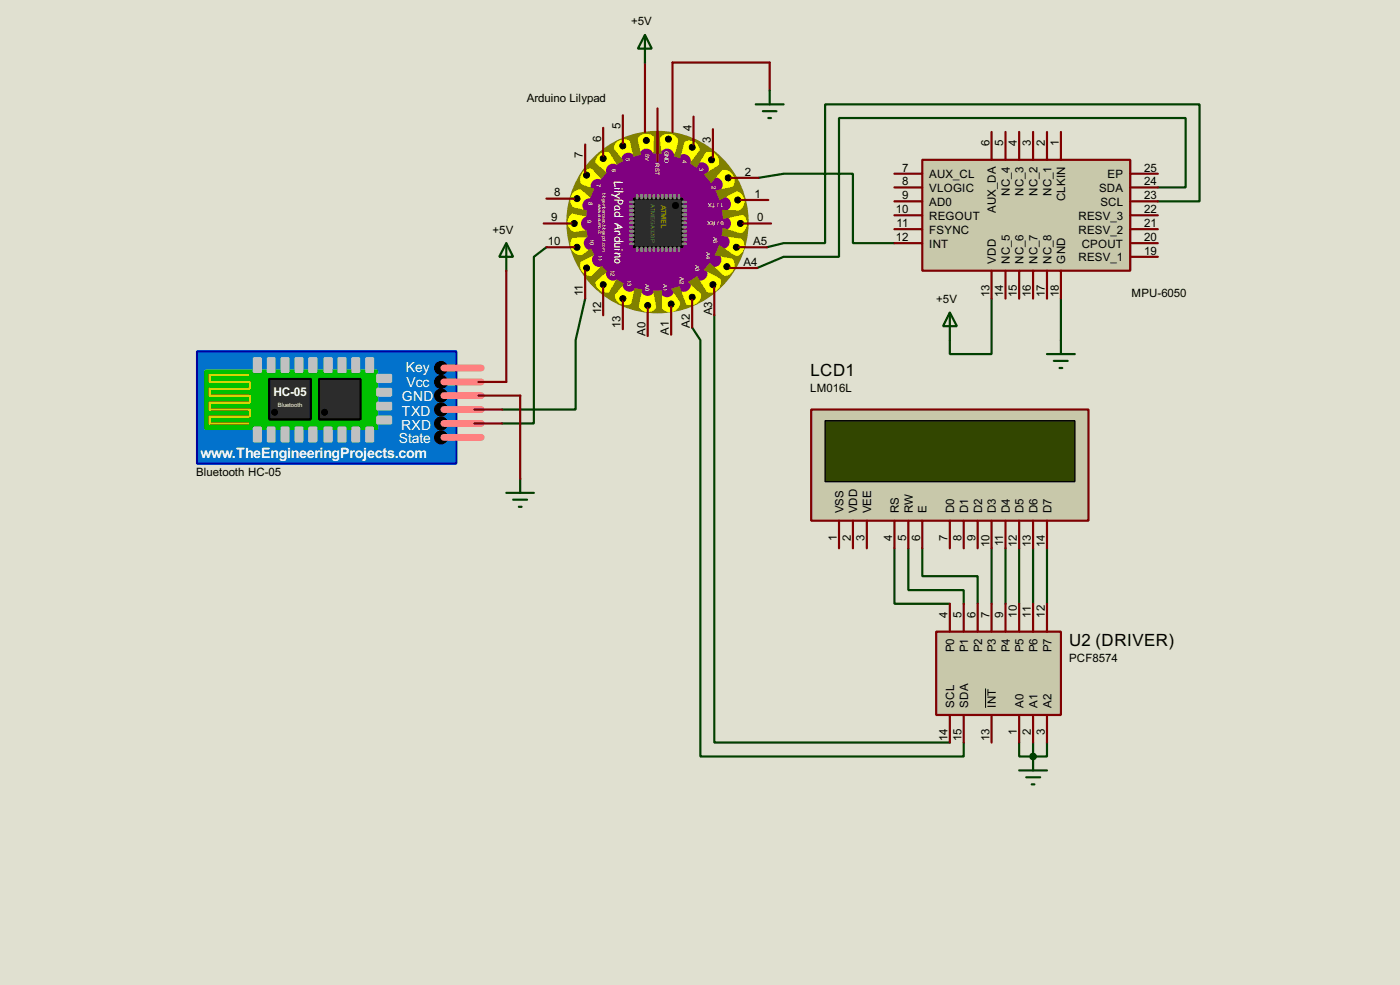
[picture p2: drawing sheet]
<svg xmlns="http://www.w3.org/2000/svg" width="256mm" height="180mm" viewBox="0 0 256 180" stroke-linecap="round" stroke-linejoin="round" font-family="sans-serif">
<path d="M0 0h256.5v180.3h-256.5z" fill="#e0e0d0"/>
<g fill="none" stroke="#004000" stroke-width=".4">
<path d="M139 32.6l4.6-.8h12.7v12.7h7.6M212.1 36.9h7.7v-17.8h-68.6v25.4h-7.6l-3.1 .8M212.1 34.3h5.1v-12.7h-63.5v25.4h-10.1l-4.9 2.1M100.1 45.3l-2.3 1.7v30.5h-5.8M107.2 54.7l-1.7 7.6v12.7h-13.5M126.8 60l1.5 2.3v76.2h48.3v-2.6M130.9 57.7v78.2h43.1M181.7 54.7v10.1h-7.7v-2.5M194.4 54.7v7.6M163.9 100.4v10.1h10.1M166.4 100.4v7.6h10.2v2.5M169 100.4v5.1h10.1v5"/>
<path d="M181.7 100.4v10.1M184.2 100.4v10.1M186.7 100.4v10.1M189.3 100.4v10.1M191.8 100.4v10.1M186.7 135.9v2.6h2.6M189.3 135.9v2.6M191.8 135.9v2.6h-2.5"/>
</g>
<circle cx="189.3" cy="138.5" r=".2" fill="#004000"/>
<circle cx="120.4" cy="40.7" r="16.5" fill="#808000" stroke="#808000" stroke-width=".4"/>
<g fill="#ff0" stroke="#ff0" stroke-width=".25">
<circle cx="134.9" cy="40.9" r="1.85"/>
<circle cx="134.4" cy="45" r="1.85"/>
<circle cx="132.6" cy="48.6" r="1.85"/>
<circle cx="130.1" cy="51.6" r="1.85"/>
<circle cx="126.5" cy="53.9" r="1.85"/>
<circle cx="122.7" cy="55.2" r="1.85"/>
<circle cx="118.4" cy="26.5" r="1.85"/>
<circle cx="126.2" cy="27.7" r="1.85"/>
<circle cx="122.4" cy="26.5" r="1.85"/>
<circle cx="118.6" cy="55.2" r="1.85"/>
<circle cx="114.6" cy="53.9" r="1.85"/>
<circle cx="114.3" cy="27.5" r="1.85"/>
<circle cx="111" cy="51.6" r="1.85"/>
<circle cx="108.2" cy="48.6" r="1.85"/>
<circle cx="106.4" cy="44.8" r="1.85"/>
<circle cx="105.9" cy="40.7" r="1.85"/>
<circle cx="106.4" cy="36.6" r="1.85"/>
<circle cx="108.2" cy="32.8" r="1.85"/>
<circle cx="111" cy="29.8" r="1.85"/>
<circle cx="134.4" cy="36.9" r="1.85"/>
<circle cx="129.8" cy="29.8" r="1.85"/>
<circle cx="132.6" cy="33.1" r="1.85"/>
</g>
<g fill="#800080" stroke="#800080" stroke-width=".4">
<circle cx="132.3" cy="44.3" r="1.1"/>
<circle cx="130.8" cy="47.6" r="1.1"/>
<circle cx="128.3" cy="50.1" r="1.1"/>
<circle cx="125.2" cy="52.1" r="1.1"/>
<circle cx="122.2" cy="53.1" r="1.1"/>
<circle cx="118.6" cy="52.9" r="1.1"/>
<circle cx="115.3" cy="52.1" r="1.1"/>
<circle cx="132.6" cy="40.9" r="1.1"/>
<circle cx="132.6" cy="37.4" r="1.1"/>
<circle cx="131.1" cy="33.8" r="1.1"/>
<circle cx="128.5" cy="31" r="1.1"/>
<circle cx="125.2" cy="29.5" r="1.1"/>
<circle cx="122.2" cy="28.5" r="1.1"/>
<circle cx="118.4" cy="28.5" r="1.1"/>
<circle cx="115.1" cy="29.3" r="1.1"/>
<circle cx="112.3" cy="31.3" r="1.1"/>
<circle cx="109.5" cy="34.1" r="1.1"/>
<circle cx="108" cy="37.6" r="1.1"/>
<circle cx="107.7" cy="40.9" r="1.1"/>
<circle cx="108.2" cy="44.5" r="1.1"/>
<circle cx="109.7" cy="47.6" r="1.1"/>
<circle cx="112.3" cy="50.1" r="1.1"/>
<circle cx="119.9" cy="40.7" r="12.4"/>
</g>
<g fill="none" stroke="#808000" stroke-width=".65">
<path d="M104.4 38.7l6.9 1.5M104.4 38.2l6.9 1.5M105.7 33.8l6.6 2.3M106.5 34.3l4.6 3.9M108.3 30.3l4.5 4.8M108.5 29.8l5.1 4.3M111.6 27.2l3.5 5.6M112.1 27.2l3.8 4.9M115.6 25.2l1.3 5.8M116.4 24.9l1.3 5.9M120.2 24.4l-.3 6.4M120.5 24.7l.7 6.1"/>
<path d="M124.8 25.2l-1.6 6.1M125.3 25.2l-1.5 5.8M128.8 27.2l-3.8 5.1M129.3 27.2l-3.3 5.6M130.9 38.7l5.6 .2-5.9 1.3M132.6 30l-5.5 3.6M132.6 30.3l-4 4.8M135.2 34.6l-5.4 2.8M135.2 34.3l-5.9 1.3M110.5 44.3l-4.5 3.3M111.3 45l-5.3 2.8M111.8 41.7l-7.4 1.3"/>
<path d="M112.1 43l-7.4 .2M112.6 46.8l-4.3 4.3M113.3 47.6l-4.8 4M114.9 48.6l-3.3 5.6M116.4 48.8l-3.8 4.8M117.4 49.1l-1.5 7.1M118.2 49.3l-1.6 7.1M119.4 50.3l1.3 6.7M121 50.1v6.9M123.2 49.8l2.3 6.4-3.3-5.1M124.3 49.6l5 4.6M126.3 48.8l3.3 5.4"/>
<path d="M127.8 46.5l5.1 4.6-5.8-3M128.8 46l6.6 1.3M129.6 43.7l5.6 3.9M130.6 41.5l5.6 1.7M131.1 42.7l5.4 .8"/>
</g>
<path d="M116.1 36.4h8.9v8.9h-8.9z" fill="#2c2c2c" stroke="#000" stroke-width=".4"/>
<g fill="#000" stroke="#000" stroke-width=".18">
<circle cx="105.7" cy="36.4" r=".55"/>
<circle cx="107.4" cy="32.1" r=".55"/>
<circle cx="110.5" cy="29" r=".55"/>
<circle cx="114.1" cy="26.7" r=".55"/>
<circle cx="118.4" cy="25.7" r=".55"/>
<circle cx="122.4" cy="25.5" r=".55"/>
<circle cx="123.7" cy="37.6" r=".55"/>
<circle cx="126.8" cy="27" r=".55"/>
<circle cx="130.3" cy="29.3" r=".55"/>
<circle cx="133.4" cy="32.6" r=".55"/>
<circle cx="135.1" cy="36.6" r=".55"/>
<circle cx="105.2" cy="40.9" r=".55"/>
<circle cx="105.7" cy="45.3" r=".55"/>
<circle cx="107.4" cy="49.1" r=".55"/>
<circle cx="110.5" cy="52.1" r=".55"/>
<circle cx="114.1" cy="54.7" r=".55"/>
<circle cx="118.6" cy="55.9" r=".55"/>
<circle cx="122.9" cy="55.7" r=".55"/>
<circle cx="126.8" cy="54.4" r=".55"/>
<circle cx="130.6" cy="52.1" r=".55"/>
<circle cx="133.1" cy="48.8" r=".55"/>
<circle cx="134.9" cy="45.3" r=".55"/>
<circle cx="135.6" cy="40.9" r=".55"/>
</g>
<g fill="#808080" stroke="#808080" stroke-width=".25">
<path d="M124.3 35.6h.2v.8h-.2z"/>
<path d="M116.6 35.6h.3v.8h-.3z"/>
<path d="M117.4 35.6h.3v.8h-.3z"/>
<path d="M118.2 35.6h.2v.8h-.2z"/>
<path d="M118.9 35.6h.3v.8h-.3z"/>
<path d="M119.7 35.6h.2v.8h-.2z"/>
<path d="M120.5 35.6h.2v.8h-.2z"/>
<path d="M121.2 35.6h.3v.8h-.3z"/>
<path d="M122 35.6h.2v.8h-.2z"/>
<path d="M122.7 35.6h.3v.8h-.3z"/>
<path d="M123.5 35.6h.3v.8h-.3z"/>
<path d="M116.6 45.3h.3v.7h-.3z"/>
<path d="M117.4 45.3h.3v.7h-.3z"/>
<path d="M118.2 45.3h.2v.7h-.2z"/>
<path d="M118.9 45.3h.3v.7h-.3z"/>
<path d="M119.7 45.3h.2v.7h-.2z"/>
<path d="M120.5 45.3h.2v.7h-.2z"/>
<path d="M121.2 45.3h.3v.7h-.3z"/>
<path d="M122 45.3h.2v.7h-.2z"/>
<path d="M122.7 45.3h.3v.7h-.3z"/>
<path d="M123.5 45.3h.3v.7h-.3z"/>
<path d="M124.3 45.3h.2v.7h-.2z"/>
<path d="M115.4 43.7h.7v.3h-.7z"/>
<path d="M115.4 43h.7v.2h-.7z"/>
<path d="M115.4 42.2h.7v.3h-.7z"/>
<path d="M115.4 41.5h.7v.2h-.7z"/>
<path d="M115.4 40.7h.7v.2h-.7z"/>
<path d="M115.4 39.9h.7v.3h-.7z"/>
<path d="M115.4 39.2h.7v.2h-.7z"/>
<path d="M115.4 38.4h.7v.3h-.7z"/>
<path d="M115.4 37.6h.7v.3h-.7z"/>
<path d="M115.4 36.9h.7v.2h-.7z"/>
<path d="M115.4 44.5h.7v.3h-.7z"/>
<path d="M125 43.7h.8v.3h-.8z"/>
<path d="M125 43h.8v.2h-.8z"/>
<path d="M125 42.2h.8v.3h-.8z"/>
<path d="M125 41.5h.8v.2h-.8z"/>
<path d="M125 40.7h.8v.2h-.8z"/>
<path d="M125 39.9h.8v.3h-.8z"/>
<path d="M125 39.2h.8v.2h-.8z"/>
<path d="M125 38.4h.8v.3h-.8z"/>
<path d="M125 37.6h.8v.3h-.8z"/>
<path d="M125 36.9h.8v.2h-.8z"/>
<path d="M125 44.5h.8v.3h-.8z"/>
</g>
<g fill="none" stroke="#800000" stroke-width=".4">
<path d="M120.5 19.9v9.6M100.1 36.4h5.1M107.2 26.5v5.1M110.5 23.4v5.1M114.1 21.1v5.1M127.1 21.4v5.1M130.6 23.7v5.1M133.9 32.6h5.1M135.7 36.6h5.1M99.6 40.9h5.1M100.1 45.3h5.1M107.2 49.6v5.1"/>
<path d="M110.5 52.6v5.1M114.1 55.2v5.1M118.7 56.4v5.1M123 56.2v5.1M126.8 54.9v5.1M130.9 52.6v5.1M133.7 49.1h5M135.4 45.3h5.1M136.2 40.9h5.1"/>
</g>
<path d="M36.1 64.3h47.5v20.6h-47.5z" fill-rule="evenodd" fill="#0272cc" stroke="#0000c0" stroke-width=".4"/>
<path d="M37.6 67.9h31.5v10.6h-31.5z" fill-rule="evenodd" fill="#00c000" stroke="#00c000" stroke-width=".4"/>
<path d="M45.5 68.6h-7.1v1.3h7.1M45.5 71.2h-7.1v1.2h7.1M45.5 73.7h-7.1v1.3h7.1M45.5 76.3h-7.1v1.2h7.1M45.8 69.9v1.3M45.8 72.4v1.3M45.8 75v1.3" fill="none" stroke="#d9d300" stroke-width=".4"/>
<path d="M49.3 69.4h7.7v7.4h-7.7z" fill="#2c2c2c" stroke="#000" stroke-width=".4"/>
<circle cx="50.3" cy="75.5" r=".55" fill="#000" stroke="#000" stroke-width=".18"/>
<path d="M58.5 69.4h7.6v7.4h-7.6z" fill="#2c2c2c" stroke="#000" stroke-width=".4"/>
<g fill="#000" stroke="#000" stroke-width=".18">
<circle cx="59.4" cy="75.5" r=".55"/>
<circle cx="80.8" cy="69.9" r="1.2"/>
<circle cx="80.8" cy="67.4" r="1.2"/>
<circle cx="80.8" cy="77.5" r="1.2"/>
<circle cx="80.8" cy="72.4" r="1.2"/>
<circle cx="80.8" cy="75" r="1.2"/>
<circle cx="80.8" cy="80.1" r="1.2"/>
</g>
<g fill="#c0c0c0" stroke="#c0c0c0" stroke-width=".4">
<path d="M46.5 65.6h1.3v2.5h-1.3z"/>
<path d="M49.1 65.6h1.2v2.5h-1.2z"/>
<path d="M51.6 65.6h1.3v2.5h-1.3z"/>
<path d="M54.2 65.6h1.2v2.5h-1.2z"/>
<path d="M56.7 65.6h1.3v2.5h-1.3z"/>
<path d="M59.5 65.6h1.3v2.5h-1.3z"/>
<path d="M46.5 78.3h1.3v2.5h-1.3z"/>
<path d="M49.1 78.3h1.2v2.5h-1.2z"/>
<path d="M51.6 78.3h1.3v2.5h-1.3z"/>
<path d="M54.2 78.3h1.2v2.5h-1.2z"/>
<path d="M56.7 78.3h1.3v2.5h-1.3z"/>
<path d="M59.5 78.3h1.3v2.5h-1.3z"/>
<path d="M62 78.3h1.3v2.5h-1.3z"/>
<path d="M64.6 78.3h1.2v2.5h-1.2z"/>
<path d="M67.1 78.3h1.3v2.5h-1.3z"/>
<path d="M62 65.6h1.3v2.5h-1.3z"/>
<path d="M64.6 65.6h1.2v2.5h-1.2z"/>
<path d="M67.1 65.6h1.3v2.5h-1.3z"/>
<path d="M69.1 68.6h2.6v1.3h-2.6z"/>
<path d="M69.1 71.2h2.6v1.2h-2.6z"/>
<path d="M69.1 73.7h2.6v1.3h-2.6z"/>
<path d="M69.1 76.3h2.6v1.2h-2.6z"/>
</g>
<path d="M81.3 67.4h6.9M81.3 69.9h6.9M81.3 72.4h6.9M81.3 75h6.9M81.3 77.5h6.9M81.3 80.1h6.9" fill="none" stroke="#ff8080" stroke-width="1.3"/>
<path d="M86.9 77.5h5.1M86.9 75h5.1" fill="none" stroke="#800000" stroke-width=".4"/>
<path d="M92.8 44.5l1.2 2.5h-2.5zM92.8 44.5v5.1M191.8 64.8h5.1M193.1 66.1h2.5M194.1 67.4h.5M194.4 62.3v2.5M92.8 90.2h5M94 91.5h2.6M95.1 92.8h.5M95.3 87.7v2.5" fill="none" stroke="#004000" stroke-width=".4"/>
<path d="M169 29.3h38.1v20.3h-38.1z" fill-rule="evenodd" fill="#c8c8aa" stroke="#800000" stroke-width=".4"/>
<g fill="none" stroke="#800000" stroke-width=".4">
<path d="M118.2 11.5v12.7M141 16.6v-5.1h-17.8v12.7M163.9 31.8h5.1M163.9 34.3h5.1M163.9 36.9h5.1M163.9 39.4h5.1M181.7 24.2v5.1M184.2 24.2v5.1M186.7 24.2v5.1M189.3 24.2v5.1M191.8 24.2v5.1M194.4 24.2v5.1"/>
<path d="M207.1 31.8h5M207.1 34.3h5M207.1 36.9h5M207.1 39.4h5M92.8 49.6v20.3h-5.1M163.9 42h5.1M163.9 44.5h5.1M181.7 49.6v5.1M184.2 49.6v5.1M186.7 49.6v5.1M189.3 49.6v5.1M191.8 49.6v5.1"/>
<path d="M194.4 49.6v5.1M207.1 42h5M207.1 44.5h5M207.1 47h5M87.7 72.4h7.6v15.3"/>
</g>
<path d="M118.2 6.4l1.2 2.5h-2.5zM118.2 6.4v5.1M138.5 19.1h5.1M141 16.6v2.5M139.8 20.4h2.5M140.8 21.6h.5M174 57.2l1.3 2.5h-2.5zM174 57.2v5.1" fill="none" stroke="#004000" stroke-width=".4"/>
<path d="M171.5 115.6h22.9v15.3h-22.9z" fill="#c8c8aa" stroke="#800000" stroke-width=".4"/>
<g fill="none" stroke="#800000" stroke-width=".4">
<path d="M174 110.5v5.1M176.6 110.5v5.1M179.1 110.5v5.1M181.7 110.5v5.1M184.2 110.5v5.1M186.7 110.5v5.1M189.3 110.5v5.1M191.8 110.5v5.1M174 130.9v5M176.6 130.9v5M181.7 130.9v5M186.7 130.9v5"/>
<path d="M189.3 130.9v5M191.8 130.9v5"/>
</g>
<path d="M180.6 126v3.6" fill="none" stroke="#000" stroke-width=".18"/>
<path d="M189.3 138.5v2.5M186.7 141h5.1M188 142.3h2.6M189 143.6h.5" fill="none" stroke="#004000" stroke-width=".4"/>
<path d="M148.6 75h50.8v20.3h-50.8z" fill="#c8c8aa" stroke="#800000" stroke-width=".4"/>
<path d="M151.2 77h45.7v11.2h-45.7z" fill="#324600" stroke="#000" stroke-width=".25"/>
<g fill="none" stroke="#800000" stroke-width=".4">
<path d="M153.7 95.3v5.1M156.3 95.3v5.1M158.8 95.3v5.1M163.9 95.3v5.1M166.4 95.3v5.1M169 95.3v5.1M174 95.3v5.1M176.6 95.3v5.1M179.1 95.3v5.1M181.7 95.3v5.1M184.2 95.3v5.1M186.7 95.3v5.1"/>
<path d="M189.3 95.3v5.1M191.8 95.3v5.1"/>
</g>
<circle cx="189.2" cy="138.5" r=".5" fill="#004000" stroke="#004000" stroke-width=".4"/>
<g font-size="3.5">
<text x="148.5" y="68.8">LCD1</text>
<text x="195.9" y="118.3">U2 (DRIVER)</text>
</g>
<g font-size="3" fill="#fff">
<text x="112.5" y="33" transform="rotate(90 112.5 33)">LilyPad Arduino</text>
<text x="36.8" y="83.9">www.TheEngineeringProjects.com</text>
</g>
<g font-size="2.9" fill="#fff">
<text x="74.3" y="68.1">Key</text>
<text x="74.4" y="70.9">Vcc</text>
<text x="73.6" y="73.4">GND</text>
<text x="73.6" y="76.2">TXD</text>
<text x="73" y="81.1">State</text>
<text x="73.5" y="78.8">RXD</text>
</g>
<text font-size="2.5" fill="#fff" x="50.1" y="72.5">HC-05</text>
<g font-size="2.4">
<text x="115.6" y="4.6">+5V</text>
<text x="96.5" y="18.7">Arduino Lilypad</text>
<text x="113.7" y="23.6" transform="rotate(-90 113.7 23.6)">5</text>
<text x="126.6" y="23.9" transform="rotate(-90 126.6 23.9)">4</text>
<text x="106.8" y="29" transform="rotate(-90 106.8 29)">7</text>
<text x="110.1" y="25.9" transform="rotate(-90 110.1 25.9)">6</text>
<text x="130.2" y="26.2" transform="rotate(-90 130.2 26.2)">3</text>
<text x="181.3" y="26.7" transform="rotate(-90 181.3 26.7)">6</text>
<text x="183.8" y="26.7" transform="rotate(-90 183.8 26.7)">5</text>
<text x="186.3" y="26.7" transform="rotate(-90 186.3 26.7)">4</text>
<text x="188.9" y="26.7" transform="rotate(-90 188.9 26.7)">3</text>
<text x="191.4" y="26.7" transform="rotate(-90 191.4 26.7)">2</text>
<text x="194" y="26.7" transform="rotate(-90 194 26.7)">1</text>
<text x="101.5" y="36">8</text>
<text x="136.5" y="32.1">2</text>
<text x="165.3" y="31.4">7</text>
<text x="165.3" y="33.9">8</text>
<text x="170.2" y="32.6">AUX_CL</text>
<text x="170.2" y="35.1">VLOGIC</text>
<text x="185" y="35.9" transform="rotate(-90 185 35.9)">NC_4</text>
<text x="187.5" y="35.9" transform="rotate(-90 187.5 35.9)">NC_3</text>
<text x="190.1" y="35.9" transform="rotate(-90 190.1 35.9)">NC_2</text>
<text x="192.6" y="35.9" transform="rotate(-90 192.6 35.9)">NC_1</text>
<text x="201.3" y="35.1">SDA</text>
<text x="202.9" y="32.6">EP</text>
<text x="209.6" y="33.9">24</text>
<text x="209.6" y="31.4">25</text>
<text x="101" y="40.5">9</text>
<text x="138.2" y="36.2">1</text>
<text x="138.7" y="40.5">0</text>
<text x="164.1" y="39">10</text>
<text x="164.3" y="41.6">11</text>
<text x="165.3" y="36.5">9</text>
<text x="170.2" y="37.7">AD0</text>
<text x="170.2" y="40.2">REGOUT</text>
<text x="182.5" y="39" transform="rotate(-90 182.5 39)">AUX_DA</text>
<text x="195.2" y="36.9" transform="rotate(-90 195.2 36.9)">CLKIN</text>
<text x="197.6" y="40.2">RESV_3</text>
<text x="201.6" y="37.7">SCL</text>
<text x="209.6" y="41.6">21</text>
<text x="209.6" y="39">22</text>
<text x="209.6" y="36.5">23</text>
<text x="90.2" y="42.7">+5V</text>
<text x="100.4" y="44.8">10</text>
<text x="138" y="44.8">A5</text>
<text x="164.1" y="44.1">12</text>
<text x="170.2" y="42.7">FSYNC</text>
<text x="170.2" y="45.3">INT</text>
<text x="197.6" y="47.8">RESV_1</text>
<text x="197.6" y="42.7">RESV_2</text>
<text x="198.2" y="45.3">CPOUT</text>
<text x="209.6" y="46.6">19</text>
<text x="209.6" y="44.1">20</text>
<text x="136.2" y="48.7">A4</text>
<text x="182.5" y="48.3" transform="rotate(-90 182.5 48.3)">VDD</text>
<text x="185" y="48.3" transform="rotate(-90 185 48.3)">NC_5</text>
<text x="187.5" y="48.3" transform="rotate(-90 187.5 48.3)">NC_6</text>
<text x="190.1" y="48.3" transform="rotate(-90 190.1 48.3)">NC_7</text>
<text x="192.6" y="48.3" transform="rotate(-90 192.6 48.3)">NC_8</text>
<text x="195.2" y="48.3" transform="rotate(-90 195.2 48.3)">GND</text>
<text x="106.8" y="54.3" transform="rotate(-90 106.8 54.3)">11</text>
<text x="110.1" y="57.5" transform="rotate(-90 110.1 57.5)">12</text>
<text x="130.5" y="57.7" transform="rotate(-90 130.5 57.7)">A3</text>
<text x="171.5" y="55.4">+5V</text>
<text x="181.3" y="54.4" transform="rotate(-90 181.3 54.4)">13</text>
<text x="183.8" y="54.4" transform="rotate(-90 183.8 54.4)">14</text>
<text x="186.3" y="54.4" transform="rotate(-90 186.3 54.4)">15</text>
<text x="188.9" y="54.4" transform="rotate(-90 188.9 54.4)">16</text>
<text x="191.4" y="54.4" transform="rotate(-90 191.4 54.4)">17</text>
<text x="194" y="54.4" transform="rotate(-90 194 54.4)">18</text>
<text x="207.3" y="54.3">MPU-6050</text>
<text x="113.7" y="60" transform="rotate(-90 113.7 60)">13</text>
<text x="118.2" y="61.5" transform="rotate(-90 118.2 61.5)">A0</text>
<text x="122.6" y="61.3" transform="rotate(-90 122.6 61.3)">A1</text>
<text x="126.4" y="60" transform="rotate(-90 126.4 60)">A2</text>
<text x="148.4" y="71.7">LM016L</text>
<text x="35.9" y="87.1">Bluetooth HC-05</text>
<text x="154.5" y="94" transform="rotate(-90 154.5 94)">VSS</text>
<text x="157" y="94" transform="rotate(-90 157 94)">VDD</text>
<text x="159.6" y="94" transform="rotate(-90 159.6 94)">VEE</text>
<text x="164.7" y="94" transform="rotate(-90 164.7 94)">RS</text>
<text x="167.2" y="94" transform="rotate(-90 167.2 94)">RW</text>
<text x="169.8" y="94" transform="rotate(-90 169.8 94)">E</text>
<text x="174.8" y="94" transform="rotate(-90 174.8 94)">D0</text>
<text x="177.4" y="94" transform="rotate(-90 177.4 94)">D1</text>
<text x="179.9" y="94" transform="rotate(-90 179.9 94)">D2</text>
<text x="182.5" y="94" transform="rotate(-90 182.5 94)">D3</text>
<text x="185" y="94" transform="rotate(-90 185 94)">D4</text>
<text x="187.5" y="94" transform="rotate(-90 187.5 94)">D5</text>
<text x="190.1" y="94" transform="rotate(-90 190.1 94)">D6</text>
<text x="192.6" y="94" transform="rotate(-90 192.6 94)">D7</text>
<text x="153.3" y="99" transform="rotate(-90 153.3 99)">1</text>
<text x="155.9" y="99" transform="rotate(-90 155.9 99)">2</text>
<text x="158.4" y="99" transform="rotate(-90 158.4 99)">3</text>
<text x="163.5" y="99" transform="rotate(-90 163.5 99)">4</text>
<text x="166" y="99" transform="rotate(-90 166 99)">5</text>
<text x="168.6" y="99" transform="rotate(-90 168.6 99)">6</text>
<text x="173.6" y="99" transform="rotate(-90 173.6 99)">7</text>
<text x="176.2" y="99" transform="rotate(-90 176.2 99)">8</text>
<text x="178.7" y="99" transform="rotate(-90 178.7 99)">9</text>
<text x="181.3" y="100.1" transform="rotate(-90 181.3 100.1)">10</text>
<text x="183.8" y="100" transform="rotate(-90 183.8 100)">11</text>
<text x="186.3" y="100.1" transform="rotate(-90 186.3 100.1)">12</text>
<text x="188.9" y="100.1" transform="rotate(-90 188.9 100.1)">13</text>
<text x="191.4" y="100.1" transform="rotate(-90 191.4 100.1)">14</text>
<text x="173.6" y="113.1" transform="rotate(-90 173.6 113.1)">4</text>
<text x="176.2" y="113.1" transform="rotate(-90 176.2 113.1)">5</text>
<text x="178.7" y="113.1" transform="rotate(-90 178.7 113.1)">6</text>
<text x="181.3" y="113.1" transform="rotate(-90 181.3 113.1)">7</text>
<text x="183.8" y="113.1" transform="rotate(-90 183.8 113.1)">9</text>
<text x="186.3" y="113" transform="rotate(-90 186.3 113)">10</text>
<text x="188.9" y="113" transform="rotate(-90 188.9 113)">11</text>
<text x="191.4" y="113.1" transform="rotate(-90 191.4 113.1)">12</text>
<text x="174.8" y="119.4" transform="rotate(-90 174.8 119.4)">P0</text>
<text x="177.4" y="119.4" transform="rotate(-90 177.4 119.4)">P1</text>
<text x="179.9" y="119.4" transform="rotate(-90 179.9 119.4)">P2</text>
<text x="182.5" y="119.4" transform="rotate(-90 182.5 119.4)">P3</text>
<text x="185" y="119.4" transform="rotate(-90 185 119.4)">P4</text>
<text x="187.5" y="119.4" transform="rotate(-90 187.5 119.4)">P5</text>
<text x="190.1" y="119.4" transform="rotate(-90 190.1 119.4)">P6</text>
<text x="192.6" y="119.4" transform="rotate(-90 192.6 119.4)">P7</text>
<text x="195.8" y="121.2">PCF8574</text>
<text x="174.8" y="129.5" transform="rotate(-90 174.8 129.5)">SCL</text>
<text x="177.4" y="129.5" transform="rotate(-90 177.4 129.5)">SDA</text>
<text x="182.5" y="129.5" transform="rotate(-90 182.5 129.5)">INT</text>
<text x="187.5" y="129.5" transform="rotate(-90 187.5 129.5)">A0</text>
<text x="190.1" y="129.5" transform="rotate(-90 190.1 129.5)">A1</text>
<text x="192.6" y="129.5" transform="rotate(-90 192.6 129.5)">A2</text>
<text x="173.6" y="135.7" transform="rotate(-90 173.6 135.7)">14</text>
<text x="176.2" y="135.7" transform="rotate(-90 176.2 135.7)">15</text>
<text x="181.3" y="135.7" transform="rotate(-90 181.3 135.7)">13</text>
<text x="186.3" y="134.5" transform="rotate(-90 186.3 134.5)">1</text>
<text x="188.9" y="134.5" transform="rotate(-90 188.9 134.5)">2</text>
<text x="191.4" y="134.6" transform="rotate(-90 191.4 134.6)">3</text>
</g>
<text font-size="1.5" fill="#808000" x="121.2" y="37.5" transform="rotate(90 121.2 37.5)">ATMEL</text>
<g font-size="1.2" fill="#fff">
<text x="114.7" y="29" transform="rotate(90 114.7 29)">5</text>
<text x="118.2" y="28.1" transform="rotate(90 118.2 28.1)">5V</text>
<text x="120" y="29.9" transform="rotate(90 120 29.9)">RST</text>
<text x="121.8" y="27.6" transform="rotate(90 121.8 27.6)">GND</text>
<text x="125.1" y="29.2" transform="rotate(90 125.1 29.2)">4</text>
<text x="109.3" y="33.8" transform="rotate(90 109.3 33.8)">7</text>
<text x="112.1" y="31" transform="rotate(90 112.1 31)">6</text>
<text x="128.1" y="30.7" transform="rotate(90 128.1 30.7)">3</text>
<text x="130.4" y="34" transform="rotate(90 130.4 34)">2</text>
<text x="107.6" y="40.3" transform="rotate(90 107.6 40.3)">9</text>
<text x="107.8" y="37" transform="rotate(90 107.8 37)">8</text>
<text x="132.6" y="37.2" transform="rotate(-180 132.6 37.2)">1 / TX</text>
<text x="132.6" y="40.5" transform="rotate(-180 132.6 40.5)">0 / RX</text>
<text x="108.1" y="43.6" transform="rotate(90 108.1 43.6)">10</text>
<text x="109.6" y="46.7" transform="rotate(90 109.6 46.7)">11</text>
<text x="129.4" y="46.1" transform="rotate(90 129.4 46.1)">A4</text>
<text x="130.7" y="43.3" transform="rotate(90 130.7 43.3)">A5</text>
<text x="111.8" y="49.5" transform="rotate(90 111.8 49.5)">12</text>
<text x="114.9" y="51.3" transform="rotate(90 114.9 51.3)">13</text>
<text x="118.2" y="52" transform="rotate(90 118.2 52)">A0</text>
<text x="121.5" y="52" transform="rotate(90 121.5 52)">A1</text>
<text x="124.5" y="50.7" transform="rotate(90 124.5 50.7)">A2</text>
<text x="127.4" y="48.4" transform="rotate(90 127.4 48.4)">A3</text>
<text x="50.9" y="74.4">Bluetooth</text>
</g>
<text font-size="1.2" fill="#808000" x="119.2" y="37.4" transform="rotate(90 119.2 37.4)">ATMEGA328P</text>
<g font-size="1" fill="#fff">
<text x="110.4" y="35.3" transform="rotate(90 110.4 35.3)">blogembarcado.blogspot.com</text>
<text x="109.6" y="37.3" transform="rotate(90 109.6 37.3)">w</text>
<text x="109.6" y="38.9" transform="rotate(90 109.6 38.9)">.arduino.cc</text>
</g>
</svg>
